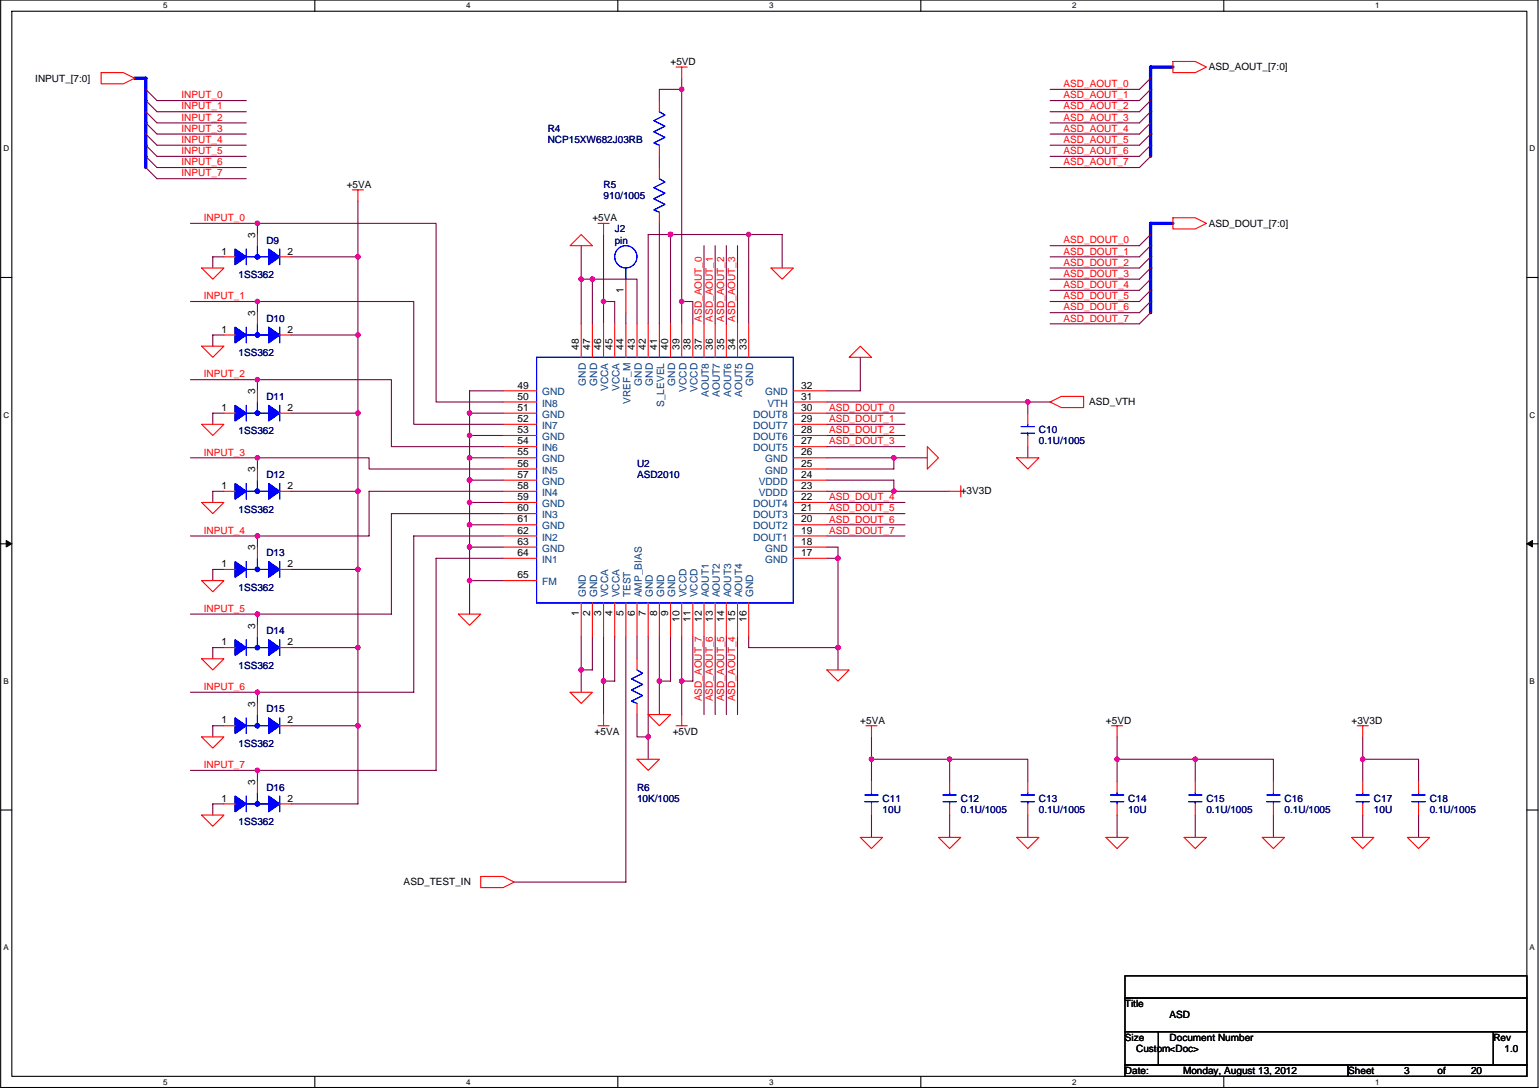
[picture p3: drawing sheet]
<svg xmlns="http://www.w3.org/2000/svg" width="420mm" height="297mm" viewBox="0 0 420 297" stroke-linecap="round" stroke-linejoin="round" font-family="sans-serif">
<path d="M.2 0h419.7v296.9h-419.7zM3.2 3.1h413.6v290.8h-413.6z" fill="none" stroke="#000" stroke-width=".3"/>
<g fill="#fff">
<path d="M44.6 .3h1.2v2.5h-1.2z"/>
<path d="M44.6 294.2h1.2v2.4h-1.2z"/>
</g>
<path d="M85.9 0v3.1M85.9 293.9v3" fill="none" stroke="#000" stroke-width=".3"/>
<g fill="#fff">
<path d="M127.3 .3h1.2v2.5h-1.2z"/>
<path d="M127.3 294.2h1.2v2.4h-1.2z"/>
</g>
<path d="M168.7 0v3.1M168.7 293.9v3" fill="none" stroke="#000" stroke-width=".3"/>
<g fill="#fff">
<path d="M210 .3h1.2v2.5h-1.2z"/>
<path d="M210 294.2h1.2v2.4h-1.2z"/>
</g>
<path d="M251.4 0v3.1M251.4 293.9v3" fill="none" stroke="#000" stroke-width=".3"/>
<g fill="#fff">
<path d="M292.7 .3h1.3v2.5h-1.3z"/>
<path d="M292.7 294.2h1.3v2.4h-1.3z"/>
</g>
<path d="M334.1 0v3.1M334.1 293.9v3" fill="none" stroke="#000" stroke-width=".3"/>
<g fill="#fff">
<path d="M375.5 .3h1.2v2.5h-1.2z"/>
<path d="M375.5 294.2h1.2v2.4h-1.2z"/>
<path d="M.9 39.4h1.6v2.4h-1.6z"/>
<path d="M417.6 39.4h1.6v2.4h-1.6z"/>
<path d="M.9 112.1h1.6v2.4h-1.6z"/>
<path d="M417.6 112.1h1.6v2.4h-1.6z"/>
</g>
<path d="M.2 75.8h3M416.8 75.8h3.1" fill="none" stroke="#000" stroke-width=".3"/>
<g fill="#fff">
<path d="M.9 184.8h1.5v2.4h-1.5z"/>
<path d="M417.6 184.8h1.4v2.4h-1.4z"/>
</g>
<path d="M.2 148.5h3M416.8 148.5h3.1" fill="none" stroke="#000" stroke-width=".3"/>
<path d="M1.7 147.6l1.5 .9-1.5 .8zM416.8 148.5l1.6-.9v1.7z" fill="#000" stroke="#000" stroke-width=".27"/>
<g fill="#fff">
<path d="M.9 257.5h1.5v2.4h-1.5z"/>
<path d="M417.6 257.5h1.5v2.4h-1.5z"/>
</g>
<path d="M.2 221.1h3M416.8 221.1h3.1M307.1 266.4h109.7v6.1h-109.7zM307.1 272.5h109.7v9.2h-109.7zM307.1 281.7h9.2v9.1h-9.2zM307.1 290.8h61v3.1h-61zM316.3 281.7h91.4v9.1h-91.4zM368.1 290.8h48.7v3.1h-48.7zM407.7 281.7h9.1v9.1h-9.1z" fill="none" stroke="#000" stroke-width=".3"/>
<g fill="none" stroke="#800040" stroke-width=".3">
<path d="M39.8 24.4l3.1 3.1h24.3M39.8 27.5l3.1 3h24.3M39.8 30.5l3.1 3h24.3M39.8 33.5l3.1 3.1h24.3M39.8 36.6l3.1 3h24.3M39.8 39.6l3.1 3.1h24.3M186.1 24.4h-6.1v3.1M186.1 21.4v67M314.1 24.4l-3 3.1h-24.4M314.1 27.5l-3 3h-24.4M314.1 30.5l-3 3h-24.4M314.1 33.5l-3 3.1h-24.4"/>
<path d="M314.1 36.6l-3 3h-24.4M314.1 39.6l-3 3.1h-24.4M314.1 21.4l-3 3h-24.4M39.8 42.7l3.1 3h24.3M39.8 45.7l3.1 3.1h24.3M97.7 54.9v164.6h-18.3M180 42.7v3M314.1 42.7l-3 3h-24.4M52 61h18.3v3M61.1 70.1h-3v3.1M70.3 61h48.8v48.7h18.2M79.4 70.1h18.3"/>
<path d="M158.7 67.1v21.3M158.7 76.2h3M161.7 76.2h12.2v12.2M161.7 76.2v12.2M164.8 64v18.3h3v6.1M180 61v27.4M183.1 64v24.4M192.2 67.1v21.3M195.3 67.1v21.3M198.3 67.1v21.3M201.3 67.1v21.3M204.4 64v24.4"/>
<path d="M213.5 73.2v-9.2h-36.5v24.4M314.1 73.2l-3 3h-24.4M314.1 67.1l-3 3h-24.4M314.1 64l-3 3.1h-24.4M314.1 70.1l-3 3.1h-24.4M314.1 76.2l-3 3.1h-24.4M314.1 79.3l-3 3h-24.4M52 82.3h18.3v3.1M61.1 91.5h-3v3M70.3 82.3h42.7v33.5h24.3M79.4 91.5h18.3M164.8 82.3v6.1"/>
<path d="M170.9 85.4v3M186.1 82.3h3.1v6.1M234.9 97.6v9.1h-9.2M314.1 82.3l-3 3.1h-24.4M314.1 85.4l-3 3h-24.4M52 103.7h18.3v3M61.1 112.8h-3v3M70.3 103.7h36.6v18.2h30.4M79.4 112.8h18.3M128.2 118.9h9.1M128.2 112.8h9.1M137.3 106.7h-9.1v61"/>
<path d="M225.7 118.9h21.4M225.7 112.8h21.4M225.7 115.8h21.4M225.7 109.7h61M280.6 109.7v3.1M52 125h18.3v3M61.1 134.1h-3v3.1M70.3 125h30.5v3h36.5M79.4 134.1h18.3M128.2 137.2h9.1M128.2 131.1h9.1M128.2 125h9.1"/>
<path d="M137.3 134.1h-36.5v12.2h-30.5M225.7 137.2h21.4M225.7 131.1h18.3v3M225.7 125h27.5M225.7 134.1h33.6M225.7 121.9h21.4M244 125v3h-18.3M280.6 121.9v3.1M52 146.3h18.3v3.1M61.1 155.5h-3v3M79.4 155.5h18.3M128.2 158.5h9.1"/>
<path d="M128.2 149.4h9.1M128.2 143.3h9.1M137.3 152.4h-18.2v57.9h-48.8M137.3 140.2h-30.4v27.5h-36.6M137.3 146.3h-24.3v42.7h-42.7M225.7 149.4h3.1v33.5M225.7 143.3h21.4M225.7 152.4h3.1M225.7 140.2h21.4M225.7 146.3h21.4M52 167.7h18.3v3M61.1 176.8h-3v3.1"/>
<path d="M79.4 176.8h18.3M158.7 173.8v15.2M161.7 173.8v9.1h-3M164.8 173.8v21.3M167.8 173.8v12.1h-3M170.9 173.8v67h-30.5M173.9 173.8v6.1M177 173.8v27.4h-3.1v-6.1M180 173.8v21.3M183.1 173.8v12.1h-3.1M186.1 173.8v21.3M189.2 173.8v12.1h-3.1"/>
<path d="M192.2 173.8v21.3M195.3 173.8v21.3M198.3 173.8v21.3M201.3 173.8v21.3M204.4 173.8v3h24.4M52 189h18.3v3M61.1 198.1h-3v3.1M79.4 198.1h18.3M52 210.3h18.3v3.1M61.1 219.5h-3v3M177 201.2v6.1M237.9 207.3h21.4v6.1"/>
<path d="M237.9 201.2v12.2M259.3 207.3h21.3v6.1M305 207.3h21.3v6.1M305 201.2v12.2M326.3 207.3h21.4v6.1M372 207.3h15.3v6.1M372 201.2v12.2M237.9 222.5v6.1M259.3 222.5v6.1M280.6 222.5v6.1M305 222.5v6.1M326.3 222.5v6.1"/>
<path d="M347.7 222.5v6.1M372 222.5v6.1M387.3 222.5v6.1"/>
</g>
<g fill="#f0f" stroke="#f0f" stroke-width=".3">
<circle cx="128.2" cy="158.5" r=".61"/>
<circle cx="128.2" cy="143.3" r=".61"/>
<circle cx="128.2" cy="137.2" r=".61"/>
<circle cx="128.2" cy="131.1" r=".61"/>
<circle cx="128.2" cy="125" r=".61"/>
<circle cx="128.2" cy="118.9" r=".61"/>
<circle cx="128.2" cy="112.8" r=".61"/>
<circle cx="158.7" cy="182.9" r=".61"/>
<circle cx="228.8" cy="176.8" r=".61"/>
<circle cx="204.4" cy="64" r=".61"/>
<circle cx="183" cy="64" r=".61"/>
<circle cx="158.7" cy="76.2" r=".61"/>
<circle cx="161.7" cy="76.2" r=".61"/>
<circle cx="244" cy="125" r=".61"/>
<circle cx="244" cy="134.1" r=".61"/>
<circle cx="164.8" cy="185.9" r=".61"/>
<circle cx="186.1" cy="185.9" r=".61"/>
<circle cx="180" cy="185.9" r=".61"/>
<circle cx="164.8" cy="82.3" r=".61"/>
<circle cx="186.1" cy="82.3" r=".61"/>
<circle cx="186.1" cy="24.4" r=".61"/>
<circle cx="228.8" cy="152.4" r=".61"/>
<circle cx="176.9" cy="201.2" r=".61"/>
<circle cx="128.2" cy="149.4" r=".61"/>
<circle cx="70.3" cy="61" r=".61"/>
<circle cx="70.3" cy="82.3" r=".61"/>
<circle cx="70.3" cy="103.6" r=".61"/>
<circle cx="70.3" cy="125" r=".61"/>
<circle cx="70.3" cy="146.3" r=".61"/>
<circle cx="70.3" cy="167.6" r=".61"/>
<circle cx="70.3" cy="189" r=".61"/>
<circle cx="70.3" cy="210.3" r=".61"/>
<circle cx="97.7" cy="198.1" r=".61"/>
<circle cx="97.7" cy="70.1" r=".61"/>
<circle cx="97.7" cy="91.4" r=".61"/>
<circle cx="97.7" cy="112.8" r=".61"/>
<circle cx="97.7" cy="134.1" r=".61"/>
<circle cx="97.7" cy="155.5" r=".61"/>
<circle cx="97.7" cy="176.8" r=".61"/>
<circle cx="280.6" cy="109.7" r=".61"/>
<circle cx="259.2" cy="207.3" r=".61"/>
<circle cx="237.9" cy="207.3" r=".61"/>
<circle cx="326.3" cy="207.3" r=".61"/>
<circle cx="305" cy="207.3" r=".61"/>
<circle cx="372" cy="207.3" r=".61"/>
</g>
<path d="M320.2 18.3h-6.1v24.4M36.8 21.4h3v24.3M320.2 61h-6.1v24.4" fill="none" stroke="#00f" stroke-width=".91"/>
<g fill="none" stroke="#f00" stroke-width=".3">
<path d="M27.6 19.8h6.1l3.1 1.6-3.1 1.5h-6.1zM184.6 18.3h3M186.1 18.3v3.1M320.2 16.8h6.1l3.1 1.5-3.1 1.5h-6.1zM180 27.5v3M180 39.6v3.1M96.2 51.8h3M97.7 51.8v3.1M180 45.7v3.1M180 57.9v3.1M320.2 59.5h6.1l3.1 1.5-3.1 1.5h-6.1zM55 73.2h6.1l-3 3z"/>
<path d="M61.1 70.1h3.1M70.3 64v3.1M76.4 70.1h3M158.7 64l3 3.1h-6.1zM163.2 61h3.1M164.8 61v3M170.9 76.2v9.2M210.5 73.2h6.1l-3.1 3zM55 94.5h6.1l-3 3.1zM61.1 91.5h3.1M70.3 85.4v3M76.4 91.5h3"/>
<path d="M158.7 88.4v9.2M161.7 88.4v9.2M164.8 88.4v9.2M167.8 88.4v9.2M170.9 88.4v9.2M173.9 88.4v9.2M177 88.4v9.2M180 88.4v9.2M183.1 88.4v9.2M186.1 88.4v9.2M189.2 88.4v9.2M192.2 88.4v9.2"/>
<path d="M195.3 88.4v9.2M198.3 88.4v9.2M201.3 88.4v9.2M204.4 88.4v9.2M231.8 97.6l3.1-3.1 3 3.1zM55 115.8h6.1l-3 3.1zM61.1 112.8h3.1M70.3 106.7v3M76.4 112.8h3M137.3 118.9h9.2M137.3 115.8h9.2M137.3 112.8h9.2"/>
<path d="M137.3 109.7h9.2M137.3 106.7h9.2M216.6 118.9h9.1M216.6 115.8h9.1M216.6 112.8h9.1M216.6 109.7h9.1M216.6 106.7h9.1M280.6 112.8v3M280.6 118.9v3M286.7 109.7l3-1.5h6.1v3.1h-6.1zM55 137.2h6.1l-3 3zM61.1 134.1h3.1"/>
<path d="M70.3 128v3.1M76.4 134.1h3M137.3 134.1h9.2M137.3 137.2h9.2M137.3 131.1h9.2M137.3 128h9.2M137.3 125h9.2M137.3 121.9h9.2M216.6 134.1h9.1M216.6 137.2h9.1M216.6 131.1h9.1M216.6 128h9.1"/>
<path d="M216.6 125h9.1M216.6 121.9h9.1M253.2 121.9l3 3.1-3 3zM259.3 134.1h3M262.3 132.6v3.1M277.5 125h6.1l-3 3zM55 158.5h6.1l-3 3.1zM61.1 155.5h3.1M70.3 149.4v3M76.4 155.5h3M137.3 152.4h9.2M137.3 149.4h9.2"/>
<path d="M137.3 146.3h9.2M137.3 143.3h9.2M137.3 140.2h9.2M137.3 158.5h9.2M216.6 152.4h9.1M216.6 149.4h9.1M216.6 146.3h9.1M216.6 143.3h9.1M216.6 140.2h9.1M55 179.9h6.1l-3 3zM61.1 176.8h3.1M70.3 170.7v3.1"/>
<path d="M76.4 176.8h3M125.1 167.7h6.1l-3 3zM158.7 164.6v9.2M161.7 164.6v9.2M164.8 164.6v9.2M167.8 164.6v9.2M170.9 164.6v9.2M173.9 164.6v9.2M173.9 179.9v3M177 164.6v9.2M180 164.6v9.2M183.1 164.6v9.2"/>
<path d="M186.1 164.6v9.2M189.2 164.6v9.2M192.2 164.6v9.2M195.3 164.6v9.2M198.3 164.6v9.2M201.3 164.6v9.2M204.4 164.6v9.2M61.1 198.1h3.1M70.3 192v3.1M76.4 198.1h3M155.6 189h6.1l-3 3zM163.2 198.1h3.1"/>
<path d="M164.8 195.1v3M173.9 192v3.1M177 195.1h6.1l-3.1 3zM184.6 198.1h3M186.1 195.1v3M225.7 182.9h6.1l-3 3zM236.4 198.1h3M237.9 198.1v3.1M303.5 198.1h3M305 198.1v3.1M370.5 198.1h3.1M372 198.1v3.1"/>
<path d="M55 201.2h6.1l-3 3zM61.1 219.5h3.1M70.3 213.4v3M76.4 219.5h3M173.9 207.3h6.1l-3 3zM237.9 213.4v3M237.9 219.5v3M259.3 213.4v3M259.3 219.5v3M280.6 213.4v3M280.6 219.5v3M305 213.4v3"/>
<path d="M305 219.5v3M326.3 213.4v3M326.3 219.5v3M347.7 213.4v3M347.7 219.5v3M372 213.4v3M372 219.5v3M387.3 213.4v3M387.3 219.5v3M55 222.5h6.1l-3 3.1zM131.2 239.3h6.1l3.1 1.5-3.1 1.5h-6.1zM234.9 228.6h6.1l-3.1 3.1z"/>
<path d="M256.2 228.6h6.1l-3 3.1zM277.5 228.6h6.1l-3 3.1zM301.9 228.6h6.1l-3 3.1zM323.3 228.6h6.1l-3.1 3.1zM344.6 228.6h6.1l-3 3.1zM369 228.6h6.1l-3.1 3.1zM384.2 228.6h6.1l-3 3.1z"/>
</g>
<g fill="none" stroke="#00f" stroke-width=".3">
<path d="M180 30.5l1.5 .9-3 1.5 3 1.6-3 1.5 3 1.5-3 1.5 1.5 .6M180 48.8l1.5 .9-3 1.5 3 1.5-3 1.6 3 1.5-3 1.5 1.5 .6M67.2 68v4.3M67.2 70.1h6.1M70.3 67.1v3M76.4 68v4.3M170.9 73.2v3M67.2 89.3v4.3M67.2 91.5h6.1M70.3 88.4v3.1M76.4 89.3v4.3M146.5 97.6h70.1v67h-70.1z"/>
<path d="M67.2 110.7v4.2M67.2 112.8h6.1M70.3 109.7v3.1M76.4 110.7v4.2M278.8 118.3h3.6M278.8 116.5h3.6M280.6 115.8v.7M280.6 118.3v.6M67.2 132v4.3M67.2 134.1h6.1M70.3 131.1v3M76.4 132v4.3"/>
<path d="M67.2 153.3v4.3M67.2 155.5h6.1M70.3 152.4v3.1M76.4 153.3v4.3M67.2 174.7v4.2M67.2 176.8h6.1M70.3 173.8v3M76.4 174.7v4.2M67.2 196v4.3M67.2 198.1h6.1M70.3 195.1v3M76.4 196v4.3"/>
<path d="M173.9 182.9l1.5 .9-3 1.5 3 1.6-3 1.5 3 1.5-3 1.5 1.5 .6M67.2 217.3v4.3M67.2 219.5h6.1M70.3 216.4v3.1M76.4 217.3v4.3M236.1 218.9h3.6M236.1 217h3.6M237.9 216.4v.6M237.9 218.9v.6M257.4 218.9h3.7M257.4 217h3.7M259.3 216.4v.6"/>
<path d="M259.3 218.9v.6M278.8 218.9h3.6M278.8 217h3.6M280.6 216.4v.6M280.6 218.9v.6M303.2 218.9h3.6M303.2 217h3.6M305 216.4v.6M305 218.9v.6M324.5 218.9h3.6M324.5 217h3.6M326.3 216.4v.6"/>
<path d="M326.3 218.9v.6M345.8 218.9h3.7M345.8 217h3.7M347.7 216.4v.6M347.7 218.9v.6M370.2 218.9h3.7M370.2 217h3.7M372 216.4v.6M372 218.9v.6M385.5 218.9h3.6M385.5 217h3.6M387.3 216.4v.6"/>
<path d="M387.3 218.9v.6"/>
<circle cx="170.9" cy="70.1" r="3"/>
</g>
<g fill="#00f" stroke="#00f" stroke-width=".3">
<path d="M64.2 132l3 2.1-3 2.2z" fill-rule="evenodd"/>
<path d="M73.3 132l3.1 2.1-3.1 2.2z" fill-rule="evenodd"/>
<path d="M64.2 132l3 2.1-3 2.2z" fill-rule="evenodd"/>
<path d="M73.3 132l3.1 2.1-3.1 2.2z" fill-rule="evenodd"/>
<path d="M64.2 153.3l3 2.2-3 2.1z" fill-rule="evenodd"/>
<path d="M73.3 153.3l3.1 2.2-3.1 2.1z" fill-rule="evenodd"/>
<path d="M64.2 153.3l3 2.2-3 2.1z" fill-rule="evenodd"/>
<path d="M73.3 153.3l3.1 2.2-3.1 2.1z" fill-rule="evenodd"/>
<path d="M64.2 174.7l3 2.1-3 2.1z" fill-rule="evenodd"/>
<path d="M73.3 174.7l3.1 2.1-3.1 2.1z" fill-rule="evenodd"/>
<path d="M64.2 174.7l3 2.1-3 2.1z" fill-rule="evenodd"/>
<path d="M73.3 174.7l3.1 2.1-3.1 2.1z" fill-rule="evenodd"/>
<path d="M64.2 68l3 2.1-3 2.2z" fill-rule="evenodd"/>
<path d="M73.3 68l3.1 2.1-3.1 2.2z" fill-rule="evenodd"/>
<path d="M64.2 68l3 2.1-3 2.2z" fill-rule="evenodd"/>
<path d="M73.3 68l3.1 2.1-3.1 2.2z" fill-rule="evenodd"/>
<path d="M64.2 196l3 2.1-3 2.2z" fill-rule="evenodd"/>
<path d="M73.3 196l3.1 2.1-3.1 2.2z" fill-rule="evenodd"/>
<path d="M64.2 196l3 2.1-3 2.2z" fill-rule="evenodd"/>
<path d="M73.3 196l3.1 2.1-3.1 2.2z" fill-rule="evenodd"/>
<path d="M64.2 89.3l3 2.2-3 2.1z" fill-rule="evenodd"/>
<path d="M73.3 89.3l3.1 2.2-3.1 2.1z" fill-rule="evenodd"/>
<path d="M64.2 89.3l3 2.2-3 2.1z" fill-rule="evenodd"/>
<path d="M73.3 89.3l3.1 2.2-3.1 2.1z" fill-rule="evenodd"/>
<path d="M64.2 217.3l3 2.2-3 2.1z" fill-rule="evenodd"/>
<path d="M73.3 217.3l3.1 2.2-3.1 2.1z" fill-rule="evenodd"/>
<path d="M64.2 217.3l3 2.2-3 2.1z" fill-rule="evenodd"/>
<path d="M73.3 217.3l3.1 2.2-3.1 2.1z" fill-rule="evenodd"/>
<path d="M64.2 110.7l3 2.1-3 2.1z" fill-rule="evenodd"/>
<path d="M73.3 110.7l3.1 2.1-3.1 2.1z" fill-rule="evenodd"/>
<path d="M64.2 110.7l3 2.1-3 2.1z" fill-rule="evenodd"/>
<path d="M73.3 110.7l3.1 2.1-3.1 2.1z" fill-rule="evenodd"/>
<circle cx="70.3" cy="134.1" r=".61"/>
<circle cx="70.3" cy="155.5" r=".61"/>
<circle cx="70.3" cy="176.8" r=".61"/>
<circle cx="70.3" cy="70.1" r=".61"/>
<circle cx="70.3" cy="198.1" r=".61"/>
<circle cx="70.3" cy="91.4" r=".61"/>
<circle cx="70.3" cy="219.5" r=".61"/>
<circle cx="70.3" cy="112.8" r=".61"/>
</g>
<g font-size="2.8">
<text x="69.6" y="64.9" transform="rotate(-90 69.6 64.9)">3</text>
<text x="60.5" y="69.5">1</text>
<text x="78.5" y="69.5">2</text>
<text x="170.2" y="79.9" transform="rotate(-90 170.2 79.9)">1</text>
<text x="69.6" y="86.3" transform="rotate(-90 69.6 86.3)">3</text>
<text x="60.5" y="90.8">1</text>
<text x="78.5" y="90.8">2</text>
<text x="158" y="95.4" transform="rotate(-90 158 95.4)">48</text>
<text x="161.1" y="95.4" transform="rotate(-90 161.1 95.4)">47</text>
<text x="164.1" y="95.4" transform="rotate(-90 164.1 95.4)">46</text>
<text x="167.2" y="95.4" transform="rotate(-90 167.2 95.4)">45</text>
<text x="170.2" y="95.4" transform="rotate(-90 170.2 95.4)">44</text>
<text x="173.3" y="95.4" transform="rotate(-90 173.3 95.4)">43</text>
<text x="176.3" y="95.4" transform="rotate(-90 176.3 95.4)">42</text>
<text x="179.4" y="95.4" transform="rotate(-90 179.4 95.4)">41</text>
<text x="182.4" y="95.4" transform="rotate(-90 182.4 95.4)">40</text>
<text x="185.5" y="95.4" transform="rotate(-90 185.5 95.4)">39</text>
<text x="188.5" y="95.4" transform="rotate(-90 188.5 95.4)">38</text>
<text x="191.6" y="95.4" transform="rotate(-90 191.6 95.4)">37</text>
<text x="194.6" y="95.4" transform="rotate(-90 194.6 95.4)">36</text>
<text x="197.7" y="95.4" transform="rotate(-90 197.7 95.4)">35</text>
<text x="200.7" y="95.4" transform="rotate(-90 200.7 95.4)">34</text>
<text x="203.8" y="95.4" transform="rotate(-90 203.8 95.4)">33</text>
<text x="69.6" y="107.6" transform="rotate(-90 69.6 107.6)">3</text>
<text x="141.3" y="106.1">49</text>
<text x="218.7" y="106.1">32</text>
<text x="60.5" y="112.2">1</text>
<text x="78.5" y="112.2">2</text>
<text x="141.3" y="109.1">50</text>
<text x="141.3" y="112.2">51</text>
<text x="218.7" y="109.1">31</text>
<text x="218.7" y="112.2">30</text>
<text x="141.3" y="115.2">52</text>
<text x="141.3" y="118.3">53</text>
<text x="218.7" y="118.3">28</text>
<text x="218.7" y="115.2">29</text>
<text x="141.3" y="121.3">54</text>
<text x="141.3" y="124.4">55</text>
<text x="218.7" y="124.4">26</text>
<text x="218.7" y="121.3">27</text>
<text x="69.6" y="128.9" transform="rotate(-90 69.6 128.9)">3</text>
<text x="141.3" y="127.4">56</text>
<text x="141.3" y="130.5">57</text>
<text x="218.7" y="127.4">25</text>
<text x="218.7" y="130.5">24</text>
<text x="60.5" y="133.5">1</text>
<text x="78.5" y="133.5">2</text>
<text x="141.3" y="133.5">58</text>
<text x="141.3" y="136.5">59</text>
<text x="218.7" y="133.5">23</text>
<text x="218.7" y="136.5">22</text>
<text x="141.3" y="139.6">60</text>
<text x="141.3" y="142.6">61</text>
<text x="218.7" y="142.6">20</text>
<text x="218.7" y="139.6">21</text>
<text x="141.3" y="145.7">62</text>
<text x="141.3" y="148.7">63</text>
<text x="218.7" y="148.7">18</text>
<text x="218.7" y="145.7">19</text>
<text x="60.5" y="154.8">1</text>
<text x="69.6" y="150.3" transform="rotate(-90 69.6 150.3)">3</text>
<text x="78.5" y="154.8">2</text>
<text x="141.3" y="151.8">64</text>
<text x="218.7" y="151.8">17</text>
<text x="141.3" y="157.9">65</text>
<text x="69.6" y="171.6" transform="rotate(-90 69.6 171.6)">3</text>
<text x="158" y="168.3" transform="rotate(-90 158 168.3)">1</text>
<text x="161.1" y="168.3" transform="rotate(-90 161.1 168.3)">2</text>
<text x="164.1" y="168.3" transform="rotate(-90 164.1 168.3)">3</text>
<text x="167.2" y="168.3" transform="rotate(-90 167.2 168.3)">4</text>
<text x="170.2" y="168.3" transform="rotate(-90 170.2 168.3)">5</text>
<text x="173.3" y="168.3" transform="rotate(-90 173.3 168.3)">6</text>
<text x="176.3" y="168.3" transform="rotate(-90 176.3 168.3)">7</text>
<text x="179.4" y="168.3" transform="rotate(-90 179.4 168.3)">8</text>
<text x="182.4" y="168.3" transform="rotate(-90 182.4 168.3)">9</text>
<text x="185.5" y="169.8" transform="rotate(-90 185.5 169.8)">10</text>
<text x="188.5" y="169.8" transform="rotate(-90 188.5 169.8)">11</text>
<text x="191.6" y="169.8" transform="rotate(-90 191.6 169.8)">12</text>
<text x="194.6" y="169.8" transform="rotate(-90 194.6 169.8)">13</text>
<text x="197.7" y="169.8" transform="rotate(-90 197.7 169.8)">14</text>
<text x="200.7" y="169.8" transform="rotate(-90 200.7 169.8)">15</text>
<text x="203.8" y="169.8" transform="rotate(-90 203.8 169.8)">16</text>
<text x="60.5" y="176.2">1</text>
<text x="78.5" y="176.2">2</text>
<text x="60.5" y="197.5">1</text>
<text x="69.6" y="193" transform="rotate(-90 69.6 193)">3</text>
<text x="78.5" y="197.5">2</text>
<text x="69.6" y="214.3" transform="rotate(-90 69.6 214.3)">3</text>
<text x="60.5" y="218.8">1</text>
<text x="78.5" y="218.8">2</text>
</g>
<g font-size="2.8" fill="#004080">
<text x="148" y="107.9">GND</text>
<text x="159.9" y="105.3" transform="rotate(-90 159.9 105.3)">GND</text>
<text x="163" y="105.3" transform="rotate(-90 163 105.3)">GND</text>
<text x="166" y="106.8" transform="rotate(-90 166 106.8)">VCCA</text>
<text x="169.1" y="106.8" transform="rotate(-90 169.1 106.8)">VCCA</text>
<text x="175.2" y="105.3" transform="rotate(-90 175.2 105.3)">GND</text>
<text x="178.2" y="105.3" transform="rotate(-90 178.2 105.3)">GND</text>
<text x="184.3" y="105.3" transform="rotate(-90 184.3 105.3)">GND</text>
<text x="187.4" y="107" transform="rotate(-90 187.4 107)">VCCD</text>
<text x="190.4" y="107" transform="rotate(-90 190.4 107)">VCCD</text>
<text x="205.7" y="105.3" transform="rotate(-90 205.7 105.3)">GND</text>
<text x="208.9" y="107.9">GND</text>
<text x="148" y="111">IN8</text>
<text x="172.1" y="110.4" transform="rotate(-90 172.1 110.4)">VREF_M</text>
<text x="181.3" y="111.2" transform="rotate(-90 181.3 111.2)">S_LEVEL</text>
<text x="193.5" y="108.4" transform="rotate(-90 193.5 108.4)">AOUT8</text>
<text x="196.5" y="108.4" transform="rotate(-90 196.5 108.4)">AOUT7</text>
<text x="199.6" y="108.4" transform="rotate(-90 199.6 108.4)">AOUT6</text>
<text x="202.6" y="108.4" transform="rotate(-90 202.6 108.4)">AOUT5</text>
<text x="209.5" y="111">VTH</text>
<text x="148" y="114">GND</text>
<text x="148" y="117.1">IN7</text>
<text x="205.6" y="117.1">DOUT7</text>
<text x="205.6" y="114">DOUT8</text>
<text x="148" y="120.1">GND</text>
<text x="148" y="123.2">IN6</text>
<text x="205.6" y="123.2">DOUT5</text>
<text x="205.6" y="120.1">DOUT6</text>
<text x="148" y="126.2">GND</text>
<text x="148" y="129.3">IN5</text>
<text x="208.9" y="129.3">GND</text>
<text x="208.9" y="126.2">GND</text>
<text x="148" y="132.3">GND</text>
<text x="148" y="135.4">IN4</text>
<text x="207.2" y="135.4">VDDD</text>
<text x="207.2" y="132.3">VDDD</text>
<text x="148" y="138.4">GND</text>
<text x="148" y="141.5">IN3</text>
<text x="205.6" y="141.5">DOUT3</text>
<text x="205.6" y="138.4">DOUT4</text>
<text x="148" y="144.5">GND</text>
<text x="148" y="147.6">IN2</text>
<text x="205.6" y="147.6">DOUT1</text>
<text x="205.6" y="144.5">DOUT2</text>
<text x="148" y="150.6">GND</text>
<text x="148" y="153.7">IN1</text>
<text x="208.9" y="153.7">GND</text>
<text x="208.9" y="150.6">GND</text>
<text x="148" y="159.8">FM</text>
<text x="159.9" y="163.1" transform="rotate(-90 159.9 163.1)">GND</text>
<text x="163" y="163.1" transform="rotate(-90 163 163.1)">GND</text>
<text x="166" y="163.1" transform="rotate(-90 166 163.1)">VCCA</text>
<text x="169.1" y="163.1" transform="rotate(-90 169.1 163.1)">VCCA</text>
<text x="172.1" y="163.1" transform="rotate(-90 172.1 163.1)">TEST</text>
<text x="175.2" y="163.1" transform="rotate(-90 175.2 163.1)">AMP_BIAS</text>
<text x="178.2" y="163.1" transform="rotate(-90 178.2 163.1)">GND</text>
<text x="181.3" y="163.1" transform="rotate(-90 181.3 163.1)">GND</text>
<text x="184.3" y="163.1" transform="rotate(-90 184.3 163.1)">GND</text>
<text x="187.4" y="163.1" transform="rotate(-90 187.4 163.1)">VCCD</text>
<text x="190.4" y="163.1" transform="rotate(-90 190.4 163.1)">VCCD</text>
<text x="193.5" y="163.1" transform="rotate(-90 193.5 163.1)">AOUT1</text>
<text x="196.5" y="163.1" transform="rotate(-90 196.5 163.1)">AOUT2</text>
<text x="199.6" y="163.1" transform="rotate(-90 199.6 163.1)">AOUT3</text>
<text x="202.6" y="163.1" transform="rotate(-90 202.6 163.1)">AOUT4</text>
<text x="205.7" y="163.1" transform="rotate(-90 205.7 163.1)">GND</text>
</g>
<g font-size="2.7">
<text x="183.1" y="17.7">+5VD</text>
<text x="9.6" y="22.3">INPUT_[7:0]</text>
<text x="330" y="19.2">ASD_AOUT_[7:0]</text>
<text x="94.7" y="51.2">+5VA</text>
<text x="161.7" y="60.4">+5VA</text>
<text x="330" y="61.9">ASD_DOUT_[7:0]</text>
<text x="297.4" y="110.7">ASD_VTH</text>
<text x="262.3" y="134.8">+3V3D</text>
<text x="234.9" y="197.5">+5VA</text>
<text x="301.9" y="197.5">+5VD</text>
<text x="369" y="197.5">+3V3D</text>
<text x="162.3" y="200.6">+5VA</text>
<text x="183.7" y="200.6">+5VD</text>
<text x="110.2" y="241.7">ASD_TEST_IN</text>
<text x="307.1" y="275">Title</text>
<text x="319.3" y="278">ASD</text>
<text x="307.1" y="284.1">Size</text>
<text x="310.2" y="287.2">Custom&lt;Doc&gt;</text>
<text x="319.3" y="284.1">Document Number</text>
<text x="407.7" y="284.1">Rev</text>
<text x="410.7" y="287.2">1.0</text>
<text x="307.1" y="293.3">Date:</text>
<text x="323" y="293.3">Monday, August 13, 2012</text>
<text x="368.1" y="293.3">Sheet</text>
<text x="383.3" y="293.3">3</text>
<text x="392.5" y="293.3">of</text>
<text x="401.6" y="293.3">20</text>
</g>
<g font-size="2.7" fill="#f00">
<text x="290.4" y="23.8">ASD_AOUT_0</text>
<text x="49.6" y="26.8">INPUT_0</text>
<text x="49.6" y="29.9">INPUT_1</text>
<text x="290.4" y="26.8">ASD_AOUT_1</text>
<text x="290.4" y="29.9">ASD_AOUT_2</text>
<text x="49.6" y="32.9">INPUT_2</text>
<text x="49.6" y="36">INPUT_3</text>
<text x="290.4" y="32.9">ASD_AOUT_3</text>
<text x="290.4" y="36">ASD_AOUT_4</text>
<text x="49.6" y="39">INPUT_4</text>
<text x="290.4" y="39">ASD_AOUT_5</text>
<text x="49.6" y="42.1">INPUT_5</text>
<text x="49.6" y="45.1">INPUT_6</text>
<text x="290.4" y="42.1">ASD_AOUT_6</text>
<text x="290.4" y="45.1">ASD_AOUT_7</text>
<text x="49.6" y="48.2">INPUT_7</text>
<text x="55.7" y="60.4">INPUT_0</text>
<text x="290.4" y="66.5">ASD_DOUT_0</text>
<text x="290.4" y="69.5">ASD_DOUT_1</text>
<text x="290.4" y="72.6">ASD_DOUT_2</text>
<text x="290.4" y="75.6">ASD_DOUT_3</text>
<text x="55.7" y="81.7">INPUT_1</text>
<text x="290.4" y="78.7">ASD_DOUT_4</text>
<text x="290.4" y="81.7">ASD_DOUT_5</text>
<text x="191.6" y="87.8" transform="rotate(-90 191.6 87.8)">ASD_AOUT_0</text>
<text x="194.6" y="87.8" transform="rotate(-90 194.6 87.8)">ASD_AOUT_1</text>
<text x="197.7" y="87.8" transform="rotate(-90 197.7 87.8)">ASD_AOUT_2</text>
<text x="200.7" y="87.8" transform="rotate(-90 200.7 87.8)">ASD_AOUT_3</text>
<text x="290.4" y="84.8">ASD_DOUT_6</text>
<text x="290.4" y="87.8">ASD_DOUT_7</text>
<text x="55.7" y="103">INPUT_2</text>
<text x="226.3" y="112.2">ASD_DOUT_0</text>
<text x="226.3" y="115.2">ASD_DOUT_1</text>
<text x="226.3" y="118.3">ASD_DOUT_2</text>
<text x="55.7" y="124.4">INPUT_3</text>
<text x="226.3" y="121.3">ASD_DOUT_3</text>
<text x="226.3" y="136.6">ASD_DOUT_4</text>
<text x="226.3" y="139.6">ASD_DOUT_5</text>
<text x="226.3" y="142.7">ASD_DOUT_6</text>
<text x="55.7" y="145.7">INPUT_4</text>
<text x="226.3" y="145.7">ASD_DOUT_7</text>
<text x="55.7" y="167">INPUT_5</text>
<text x="55.7" y="188.4">INPUT_6</text>
<text x="191.6" y="191.4" transform="rotate(-90 191.6 191.4)">ASD_AOUT_7</text>
<text x="194.6" y="191.4" transform="rotate(-90 194.6 191.4)">ASD_AOUT_6</text>
<text x="197.7" y="191.4" transform="rotate(-90 197.7 191.4)">ASD_AOUT_5</text>
<text x="200.7" y="191.4" transform="rotate(-90 200.7 191.4)">ASD_AOUT_4</text>
<text x="55.7" y="209.7">INPUT_7</text>
</g>
<g font-size="2.7" fill="#000080">
<text x="149.5" y="36">R4</text>
<text x="149.5" y="39.1">NCP15XW682J03RB</text>
<text x="164.8" y="51.2">R5</text>
<text x="164.8" y="54.3">910/1005</text>
<text x="167.8" y="63.4">J2</text>
<text x="72.7" y="66.5">D9</text>
<text x="167.8" y="66.5">pin</text>
<text x="65.1" y="75.9">1SS362</text>
<text x="72.7" y="87.8">D10</text>
<text x="65.1" y="97.3">1SS362</text>
<text x="72.7" y="109.2">D11</text>
<text x="65.1" y="118.6">1SS362</text>
<text x="283.6" y="118.3">C10</text>
<text x="283.6" y="121.3">0.1U/1005</text>
<text x="72.7" y="130.5">D12</text>
<text x="173.9" y="127.4">U2</text>
<text x="173.9" y="130.5">ASD2010</text>
<text x="65.1" y="139.9">1SS362</text>
<text x="72.7" y="151.8">D13</text>
<text x="65.1" y="161.3">1SS362</text>
<text x="72.7" y="173.2">D14</text>
<text x="65.1" y="182.6">1SS362</text>
<text x="72.7" y="194.5">D15</text>
<text x="65.1" y="203.9">1SS362</text>
<text x="72.7" y="215.8">D16</text>
<text x="173.9" y="215.8">R6</text>
<text x="173.9" y="218.9">10K/1005</text>
<text x="241" y="218.9">C11</text>
<text x="241" y="221.9">10U</text>
<text x="262.3" y="218.9">C12</text>
<text x="262.3" y="221.9">0.1U/1005</text>
<text x="283.6" y="218.9">C13</text>
<text x="283.6" y="221.9">0.1U/1005</text>
<text x="308" y="218.9">C14</text>
<text x="308" y="221.9">10U</text>
<text x="329.4" y="218.9">C15</text>
<text x="329.4" y="221.9">0.1U/1005</text>
<text x="350.7" y="218.9">C16</text>
<text x="350.7" y="221.9">0.1U/1005</text>
<text x="375.1" y="218.9">C17</text>
<text x="375.1" y="221.9">10U</text>
<text x="390.3" y="218.9">C18</text>
<text x="390.3" y="221.9">0.1U/1005</text>
<text x="65.1" y="225.3">1SS362</text>
</g>
<g font-size="2.2">
<text x="44.6" y="2.3">5</text>
<text x="127.3" y="2.3">4</text>
<text x="210" y="2.3">3</text>
<text x="292.7" y="2.3">2</text>
<text x="375.5" y="2.3">1</text>
<text x=".9" y="41.4">D</text>
<text x="417.6" y="41.4">D</text>
<text x=".9" y="114">C</text>
<text x="417.6" y="114">C</text>
<text x=".9" y="186.8">B</text>
<text x="417.6" y="186.8">B</text>
<text x=".9" y="259.4">A</text>
<text x="417.6" y="259.4">A</text>
<text x="44.6" y="296.1">5</text>
<text x="127.3" y="296.1">4</text>
<text x="210" y="296.1">3</text>
<text x="292.7" y="296.1">2</text>
<text x="375.5" y="296.1">1</text>
</g>
</svg>
